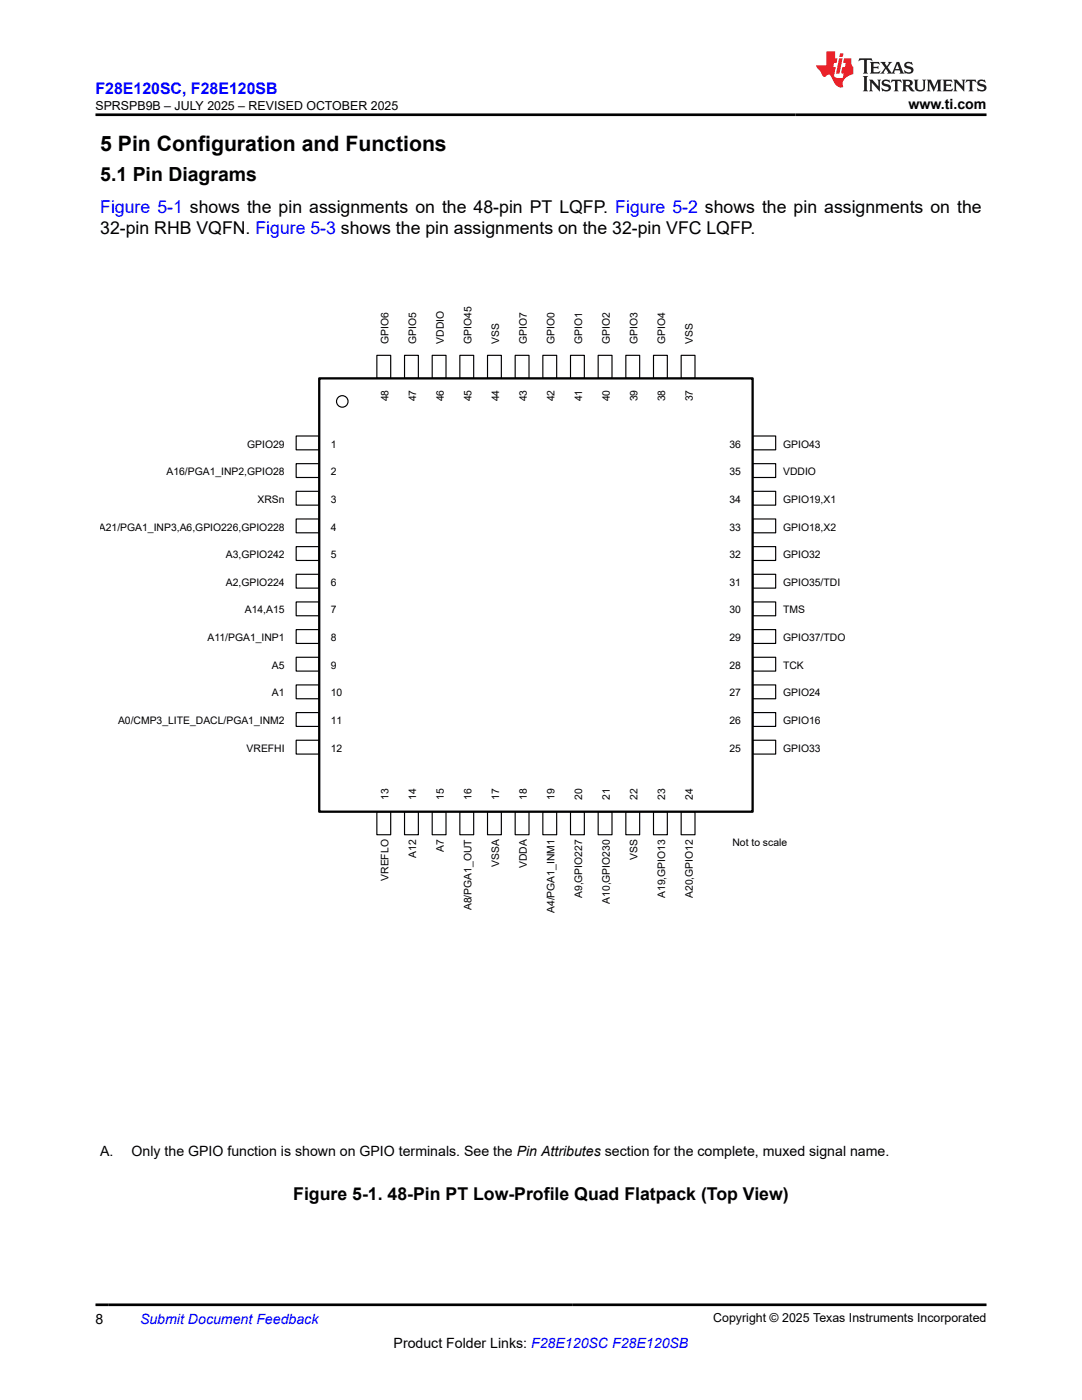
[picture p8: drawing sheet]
<svg xmlns="http://www.w3.org/2000/svg" width="216mm" height="279mm" viewBox="0 0 216 279" stroke-linecap="round" stroke-linejoin="round" font-family="sans-serif">
<path d="M75.2 70.9h2.8v4.6h-2.8z" fill="none" stroke="#000" stroke-width=".23"/>
<path d="M75.2 162h2.8v4.6h-2.8z" fill="#fff"/>
<path d="M75.2 162h2.8v4.6h-2.8z" fill="none" stroke="#000" stroke-width=".23"/>
<path d="M59.1 87h4.6v2.8h-4.6z" fill="#fff"/>
<path d="M59.1 87h4.6v2.8h-4.6z" fill="none" stroke="#000" stroke-width=".23"/>
<path d="M150.2 87h4.6v2.8h-4.6z" fill="#fff"/>
<path d="M150.2 87h4.6v2.8h-4.6z" fill="none" stroke="#000" stroke-width=".23"/>
<path d="M80.7 70.9h2.8v4.6h-2.8z" fill="#fff"/>
<path d="M80.7 70.9h2.8v4.6h-2.8z" fill="none" stroke="#000" stroke-width=".23"/>
<path d="M80.7 162h2.8v4.6h-2.8z" fill="#fff"/>
<path d="M80.7 162h2.8v4.6h-2.8z" fill="none" stroke="#000" stroke-width=".23"/>
<path d="M59.1 92.5h4.6v2.8h-4.6z" fill="#fff"/>
<path d="M59.1 92.5h4.6v2.8h-4.6z" fill="none" stroke="#000" stroke-width=".23"/>
<path d="M150.2 92.5h4.6v2.8h-4.6z" fill="#fff"/>
<path d="M150.2 92.5h4.6v2.8h-4.6z" fill="none" stroke="#000" stroke-width=".23"/>
<path d="M86.2 70.9h2.8v4.6h-2.8z" fill="#fff"/>
<path d="M86.2 70.9h2.8v4.6h-2.8z" fill="none" stroke="#000" stroke-width=".23"/>
<path d="M86.2 162h2.8v4.6h-2.8z" fill="#fff"/>
<path d="M86.2 162h2.8v4.6h-2.8z" fill="none" stroke="#000" stroke-width=".23"/>
<path d="M59.1 98.1h4.6v2.7h-4.6z" fill="#fff"/>
<path d="M59.1 98.1h4.6v2.7h-4.6z" fill="none" stroke="#000" stroke-width=".23"/>
<path d="M150.2 98.1h4.6v2.7h-4.6z" fill="#fff"/>
<path d="M150.2 98.1h4.6v2.7h-4.6z" fill="none" stroke="#000" stroke-width=".23"/>
<path d="M91.8 70.9h2.7v4.6h-2.7z" fill="#fff"/>
<path d="M91.8 70.9h2.7v4.6h-2.7z" fill="none" stroke="#000" stroke-width=".23"/>
<path d="M91.8 162h2.7v4.6h-2.7z" fill="#fff"/>
<path d="M91.8 162h2.7v4.6h-2.7z" fill="none" stroke="#000" stroke-width=".23"/>
<path d="M59.1 103.6h4.6v2.7h-4.6z" fill="#fff"/>
<path d="M59.1 103.6h4.6v2.7h-4.6z" fill="none" stroke="#000" stroke-width=".23"/>
<path d="M150.2 103.6h4.6v2.7h-4.6z" fill="#fff"/>
<path d="M150.2 103.6h4.6v2.7h-4.6z" fill="none" stroke="#000" stroke-width=".23"/>
<path d="M97.3 70.9h2.7v4.6h-2.7z" fill="#fff"/>
<path d="M97.3 70.9h2.7v4.6h-2.7z" fill="none" stroke="#000" stroke-width=".23"/>
<path d="M97.3 162h2.7v4.6h-2.7z" fill="#fff"/>
<path d="M97.3 162h2.7v4.6h-2.7z" fill="none" stroke="#000" stroke-width=".23"/>
<path d="M59.1 109.1h4.6v2.8h-4.6z" fill="#fff"/>
<path d="M59.1 109.1h4.6v2.8h-4.6z" fill="none" stroke="#000" stroke-width=".23"/>
<path d="M150.2 109.1h4.6v2.8h-4.6z" fill="#fff"/>
<path d="M150.2 109.1h4.6v2.8h-4.6z" fill="none" stroke="#000" stroke-width=".23"/>
<path d="M102.8 70.9h2.8v4.6h-2.8z" fill="#fff"/>
<path d="M102.8 70.9h2.8v4.6h-2.8z" fill="none" stroke="#000" stroke-width=".23"/>
<path d="M102.8 162h2.8v4.6h-2.8z" fill="#fff"/>
<path d="M102.8 162h2.8v4.6h-2.8z" fill="none" stroke="#000" stroke-width=".23"/>
<path d="M59.1 114.6h4.6v2.8h-4.6z" fill="#fff"/>
<path d="M59.1 114.6h4.6v2.8h-4.6z" fill="none" stroke="#000" stroke-width=".23"/>
<path d="M150.2 114.6h4.6v2.8h-4.6z" fill="#fff"/>
<path d="M150.2 114.6h4.6v2.8h-4.6z" fill="none" stroke="#000" stroke-width=".23"/>
<path d="M108.3 70.9h2.8v4.6h-2.8z" fill="#fff"/>
<path d="M108.3 70.9h2.8v4.6h-2.8z" fill="none" stroke="#000" stroke-width=".23"/>
<path d="M108.3 162h2.8v4.6h-2.8z" fill="#fff"/>
<path d="M108.3 162h2.8v4.6h-2.8z" fill="none" stroke="#000" stroke-width=".23"/>
<path d="M59.1 120.1h4.6v2.8h-4.6z" fill="#fff"/>
<path d="M59.1 120.1h4.6v2.8h-4.6z" fill="none" stroke="#000" stroke-width=".23"/>
<path d="M150.2 120.1h4.6v2.8h-4.6z" fill="#fff"/>
<path d="M150.2 120.1h4.6v2.8h-4.6z" fill="none" stroke="#000" stroke-width=".23"/>
<path d="M113.8 70.9h2.8v4.6h-2.8z" fill="#fff"/>
<path d="M113.8 70.9h2.8v4.6h-2.8z" fill="none" stroke="#000" stroke-width=".23"/>
<path d="M113.8 162h2.8v4.6h-2.8z" fill="#fff"/>
<path d="M113.8 162h2.8v4.6h-2.8z" fill="none" stroke="#000" stroke-width=".23"/>
<path d="M59.1 125.7h4.6v2.7h-4.6z" fill="#fff"/>
<path d="M59.1 125.7h4.6v2.7h-4.6z" fill="none" stroke="#000" stroke-width=".23"/>
<path d="M150.2 125.7h4.6v2.7h-4.6z" fill="#fff"/>
<path d="M150.2 125.7h4.6v2.7h-4.6z" fill="none" stroke="#000" stroke-width=".23"/>
<path d="M119.4 70.9h2.7v4.6h-2.7z" fill="#fff"/>
<path d="M119.4 70.9h2.7v4.6h-2.7z" fill="none" stroke="#000" stroke-width=".23"/>
<path d="M119.4 162h2.7v4.6h-2.7z" fill="#fff"/>
<path d="M119.4 162h2.7v4.6h-2.7z" fill="none" stroke="#000" stroke-width=".23"/>
<path d="M59.1 131.2h4.6v2.7h-4.6z" fill="#fff"/>
<path d="M59.1 131.2h4.6v2.7h-4.6z" fill="none" stroke="#000" stroke-width=".23"/>
<path d="M150.2 131.2h4.6v2.7h-4.6z" fill="#fff"/>
<path d="M150.2 131.2h4.6v2.7h-4.6z" fill="none" stroke="#000" stroke-width=".23"/>
<path d="M124.9 70.9h2.7v4.6h-2.7z" fill="#fff"/>
<path d="M124.9 70.9h2.7v4.6h-2.7z" fill="none" stroke="#000" stroke-width=".23"/>
<path d="M124.9 162h2.7v4.6h-2.7z" fill="#fff"/>
<path d="M124.9 162h2.7v4.6h-2.7z" fill="none" stroke="#000" stroke-width=".23"/>
<path d="M59.1 136.7h4.6v2.8h-4.6z" fill="#fff"/>
<path d="M59.1 136.7h4.6v2.8h-4.6z" fill="none" stroke="#000" stroke-width=".23"/>
<path d="M150.2 136.7h4.6v2.8h-4.6z" fill="#fff"/>
<path d="M150.2 136.7h4.6v2.8h-4.6z" fill="none" stroke="#000" stroke-width=".23"/>
<path d="M130.4 70.9h2.8v4.6h-2.8z" fill="#fff"/>
<path d="M130.4 70.9h2.8v4.6h-2.8z" fill="none" stroke="#000" stroke-width=".23"/>
<path d="M130.4 162h2.8v4.6h-2.8z" fill="#fff"/>
<path d="M130.4 162h2.8v4.6h-2.8z" fill="none" stroke="#000" stroke-width=".23"/>
<path d="M59.1 142.2h4.6v2.8h-4.6z" fill="#fff"/>
<path d="M59.1 142.2h4.6v2.8h-4.6z" fill="none" stroke="#000" stroke-width=".23"/>
<path d="M150.2 142.2h4.6v2.8h-4.6z" fill="#fff"/>
<path d="M150.2 142.2h4.6v2.8h-4.6z" fill="none" stroke="#000" stroke-width=".23"/>
<path d="M135.9 70.9h2.8v4.6h-2.8z" fill="#fff"/>
<path d="M135.9 70.9h2.8v4.6h-2.8z" fill="none" stroke="#000" stroke-width=".23"/>
<path d="M135.9 162h2.8v4.6h-2.8z" fill="#fff"/>
<path d="M135.9 162h2.8v4.6h-2.8z" fill="none" stroke="#000" stroke-width=".23"/>
<path d="M59.1 147.7h4.6v2.8h-4.6z" fill="#fff"/>
<path d="M59.1 147.7h4.6v2.8h-4.6z" fill="none" stroke="#000" stroke-width=".23"/>
<path d="M150.2 147.7h4.6v2.8h-4.6z" fill="#fff"/>
<g fill="none" stroke="#000" stroke-width=".23">
<path d="M150.2 147.7h4.6v2.8h-4.6z"/>
<circle cx="68.3" cy="80.1" r="1.15"/>
</g>
<path d="M63.7 75.5h86.5v86.5h-86.5z" fill="none" stroke="#000" stroke-width=".46"/>
<path d="M171.5 11.6l-.2 .6 .5-.2h.6v.1v2.2l-.2 .4h1l-.2-.4v-2.2v-.1h.5l.6 .2-.2-.6zM173.6 12.4l.2 .3v1.6l-.2 .4h1.9l.1-.6a1.08 1.08 0 0 1-1.3 .2v-.7h.6l.4 .2v-.7l-.4 .2h-.6v-.5l.2-.2a1 1 0 0 1 1 .3l-.1-.5zM175.7 12.4l.9 1.1-1 1.2h.9l-.2-.2 .5-.8 .4 .8-.2 .2h1.6l-.2-.2 .2-.5h.9l.1 .5-.1 .2h.9l-.2-.4-.8-1.9h-.5l-.9 2.1-.9-1.1 .9-1h-.8l.2 .2-.4 .6-.4-.6 .2-.2zM179 12.8l.4 1h-.7zM180.7 12.5a.65 .65 0 0 0-.2 .7 .65 .65 0 0 0 .6 .5l.6 .1 .1 .3a.79 .79 0 0 1-.7 .4 .79 .79 0 0 1-.7-.5l.1 .7 .2-.1a.93 .93 0 0 0 1.1 0 .93 .93 0 0 0 .4-.9 1.46 1.46 0 0 0-1.2-.6l-.1-.3a1.09 1.09 0 0 1 1.2 .2l-.2-.6-.1 .1-.5-.2zM172.2 15.2l.2 .4v2.2l-.2 .4h1l-.2-.4v-2.2l.2-.4zM173.4 15.9l.2 .4v1.5l-.2 .4h.8l-.3-.4 .1-1.3 1.6 1.8v-2l.2-.4h-.7l.1 .2 .1 1.1-1.2-1.3zM176.2 16a.65 .65 0 0 0-.2 .8 .65 .65 0 0 0 .6 .4l.6 .2 .1 .2a.79 .79 0 0 1-.7 .4 .79 .79 0 0 1-.7-.5l.1 .7 .2-.1a.93 .93 0 0 0 1.1 .1 .93 .93 0 0 0 .4-1 1.46 1.46 0 0 0-1.2-.5l-.1-.4a1.09 1.09 0 0 1 1.2 .2l-.1-.6-.2 .1-.5-.1zM177.9 15.9l-.1 .6a.63 .63 0 0 1 .8-.3v1.6l-.3 .4h1l-.2-.4v-1.6a.66 .66 0 0 1 .8 .3l-.1-.6zM180 15.9l.2 .4v1.5l-.2 .4h1l-.2-.2-.1-.7h.5l.1 .2a.79 .79 0 0 0 1.2 .6l-1-.9a.61 .61 0 0 0 .6-.6 .61 .61 0 0 0-.5-.7zM180.8 16.2h.1a.47 .47 0 0 1 .5 .1 .47 .47 0 0 1 .1 .5l-.1 .1-.7 .1zM182.3 15.9l.2 .2a2.27 2.27 0 0 0 .4 2 1.04 1.04 0 0 0 1.7-.7v-1.3l.2-.2h-.8l.2 .4v1.1a.6 .6 0 0 1-.6 .6 .6 .6 0 0 1-.6-.6v-1.1l.3-.4zM184.9 15.9l.2 .4v1.5l-.2 .4h.8l-.3-.4v-1.4l.9 1.9 .9-1.9v1.4l-.3 .4h1l-.2-.4v-1.5l.2-.4h-.8l-.7 1.5-.6-1.5zM188.1 15.9l.2 .4v1.5l-.2 .4h1.9l.1-.6a1.09 1.09 0 0 1-1.3 .2v-.7h.6l.4 .2v-.6l-.4 .2h-.6v-.6l.2-.1a1.01 1.01 0 0 1 1 .3l-.1-.6zM190.2 15.9l.3 .4v1.5l-.3 .4h.8l-.2-.4v-1.3l1.6 1.8v-2l.2-.4h-.7l.2 .2v1.1l-1.2-1.3zM192.8 15.9l-.1 .6a.63 .63 0 0 1 .8-.3v1.6l-.3 .4h1l-.2-.4v-1.6a.66 .66 0 0 1 .8 .3l-.1-.6zM195.2 16a.65 .65 0 0 0-.2 .8 .65 .65 0 0 0 .6 .4l.6 .2 .2 .2a.79 .79 0 0 1-.7 .4 .79 .79 0 0 1-.7-.5l.1 .7 .2-.1a.93 .93 0 0 0 1 .1 .93 .93 0 0 0 .5-1 1.46 1.46 0 0 0-1.3-.5v-.4a1.09 1.09 0 0 1 1.2 .2l-.2-.6-.2 .1-.5-.1z" fill="#231f20"/>
<path d="M164.9 10.3v2.7h-2l.1 .4 .8 1a.95 .95 0 0 0 1 .9 .59 .59 0 0 1 .5-.4 .59 .59 0 0 1 .5 .3l.4 .8a1.59 1.59 0 0 0 2.1 1.4 1.61 1.61 0 0 1 1-2.3l1-.3-.1-1.5a1.59 1.59 0 0 1-.3-1.7h-1.5l-.2 .9h.6l-.2 .9h-.5l-.2 .9v.3l.4 .1-.1 .9h-.7a.73 .73 0 0 1-1-.7l.3-1.5h-.5l.1-.9h.5l.2-.9h-.5v-1.3zM167.4 11.6l-.6 3.1h.7l.6-3.1zM167.6 10.7l-.1 .6h.7l.1-.6z" fill="#ed1c24"/>
<path d="M19 22.9h177.8M19 260.4h177.8" fill="none" stroke="#000" stroke-width=".53"/>
<text font-size="4.2" x="20" y="30.2">5 Pin Configuration and Functions</text>
<text font-size="3.9" x="20" y="36">5.1 Pin Diagrams</text>
<text font-size="3.5" fill="#00f" x="20" y="42.5">Figure 5-1 shows the pin assignments on the 48-pin PT LQFP. Figure 5-2 shows the pin assignments on the</text>
<g font-size="3.5">
<text x="20" y="46.7">32-pin RHB VQFN. Figure 5-3 shows the pin assignments on the 32-pin VFC LQFP.</text>
<text x="58.5" y="239.4">Figure 5-1. 48-Pin PT Low-Profile Quad Flatpack (Top View)</text>
</g>
<text font-size="3.2" fill="#00f" x="19" y="18.7">F28E120SC, F28E120SB</text>
<g font-size="2.8">
<text x="181.3" y="21.8">www.ti.com</text>
<text x="20" y="230.8">A.</text>
<text x="26.3" y="230.8">Only the GPIO function is shown on GPIO terminals. See the Pin Attributes section for the complete, muxed signal name.</text>
<text x="19" y="264.2">8</text>
<text x="78.5" y="269">Product Folder Links: F28E120SC F28E120SB</text>
</g>
<text font-size="2.8" fill="#00f" x="27.9" y="264.2">Submit Document Feedback</text>
<g font-size="2.5">
<text x="19.1" y="21.9">SPRSPB9B – JULY 2025 – REVISED OCTOBER 2025</text>
<text x="142.3" y="263.9">Copyright © 2025 Texas Instruments Incorporated</text>
</g>
<g font-size="2.1">
<text x="77.5" y="68.6" transform="rotate(-90 77.5 68.6)">GPIO6</text>
<text x="83" y="68.6" transform="rotate(-90 83 68.6)">GPIO5</text>
<text x="88.5" y="68.6" transform="rotate(-90 88.5 68.6)">VDDIO</text>
<text x="94.1" y="68.6" transform="rotate(-90 94.1 68.6)">GPIO45</text>
<text x="99.6" y="68.6" transform="rotate(-90 99.6 68.6)">VSS</text>
<text x="105.1" y="68.6" transform="rotate(-90 105.1 68.6)">GPIO7</text>
<text x="110.6" y="68.6" transform="rotate(-90 110.6 68.6)">GPIO0</text>
<text x="116.1" y="68.6" transform="rotate(-90 116.1 68.6)">GPIO1</text>
<text x="121.7" y="68.6" transform="rotate(-90 121.7 68.6)">GPIO2</text>
<text x="127.2" y="68.6" transform="rotate(-90 127.2 68.6)">GPIO3</text>
<text x="132.7" y="68.6" transform="rotate(-90 132.7 68.6)">GPIO4</text>
<text x="138.2" y="68.6" transform="rotate(-90 138.2 68.6)">VSS</text>
<text x="77.5" y="80.1" transform="rotate(-90 77.5 80.1)">48</text>
<text x="83" y="80.1" transform="rotate(-90 83 80.1)">47</text>
<text x="88.5" y="80.1" transform="rotate(-90 88.5 80.1)">46</text>
<text x="94.1" y="80.1" transform="rotate(-90 94.1 80.1)">45</text>
<text x="99.6" y="80.1" transform="rotate(-90 99.6 80.1)">44</text>
<text x="105.1" y="80.1" transform="rotate(-90 105.1 80.1)">43</text>
<text x="110.6" y="80.1" transform="rotate(-90 110.6 80.1)">42</text>
<text x="116.1" y="80.1" transform="rotate(-90 116.1 80.1)">41</text>
<text x="121.7" y="80.1" transform="rotate(-90 121.7 80.1)">40</text>
<text x="127.2" y="80.1" transform="rotate(-90 127.2 80.1)">39</text>
<text x="132.7" y="80.1" transform="rotate(-90 132.7 80.1)">38</text>
<text x="138.2" y="80.1" transform="rotate(-90 138.2 80.1)">37</text>
<text x="49.3" y="89.3">GPIO29</text>
<text x="66" y="89.3">1</text>
<text x="145.6" y="89.3">36</text>
<text x="156.3" y="89.3">GPIO43</text>
<text x="33.2" y="94.8">A16/PGA1_INP2,GPIO28</text>
<text x="66" y="94.8">2</text>
<text x="145.6" y="94.8">35</text>
<text x="156.3" y="94.8">VDDIO</text>
<text x="51.4" y="100.4">XRSn</text>
<text x="66" y="100.4">3</text>
<text x="145.6" y="100.4">34</text>
<text x="156.3" y="100.4">GPIO19,X1</text>
<text x="19.7" y="105.9">A21/PGA1_INP3,A6,GPIO226,GPIO228</text>
<text x="66" y="105.9">4</text>
<text x="145.6" y="105.9">33</text>
<text x="156.3" y="105.9">GPIO18,X2</text>
<text x="45.1" y="111.4">A3,GPIO242</text>
<text x="66" y="111.4">5</text>
<text x="145.6" y="111.4">32</text>
<text x="156.3" y="111.4">GPIO32</text>
<text x="45.1" y="116.9">A2,GPIO224</text>
<text x="66" y="116.9">6</text>
<text x="145.6" y="116.9">31</text>
<text x="156.3" y="116.9">GPIO35/TDI</text>
<text x="48.9" y="122.4">A14,A15</text>
<text x="66" y="122.4">7</text>
<text x="145.6" y="122.4">30</text>
<text x="156.3" y="122.4">TMS</text>
<text x="41.4" y="128">A11/PGA1_INP1</text>
<text x="66" y="128">8</text>
<text x="145.6" y="128">29</text>
<text x="156.3" y="128">GPIO37/TDO</text>
<text x="54.3" y="133.5">A5</text>
<text x="66" y="133.5">9</text>
<text x="145.6" y="133.5">28</text>
<text x="156.3" y="133.5">TCK</text>
<text x="54.3" y="139">A1</text>
<text x="66" y="139">10</text>
<text x="145.6" y="139">27</text>
<text x="156.3" y="139">GPIO24</text>
<text x="23.6" y="144.5">A0/CMP3_LITE_DACL/PGA1_INM2</text>
<text x="66" y="144.5">11</text>
<text x="145.6" y="144.5">26</text>
<text x="156.3" y="144.5">GPIO16</text>
<text x="49.2" y="150">VREFHI</text>
<text x="66" y="150">12</text>
<text x="145.6" y="150">25</text>
<text x="156.3" y="150">GPIO33</text>
<text x="77.5" y="159.7" transform="rotate(-90 77.5 159.7)">13</text>
<text x="83" y="159.7" transform="rotate(-90 83 159.7)">14</text>
<text x="88.5" y="159.7" transform="rotate(-90 88.5 159.7)">15</text>
<text x="94.1" y="159.7" transform="rotate(-90 94.1 159.7)">16</text>
<text x="99.6" y="159.7" transform="rotate(-90 99.6 159.7)">17</text>
<text x="105.1" y="159.7" transform="rotate(-90 105.1 159.7)">18</text>
<text x="110.6" y="159.7" transform="rotate(-90 110.6 159.7)">19</text>
<text x="116.1" y="159.7" transform="rotate(-90 116.1 159.7)">20</text>
<text x="121.7" y="159.7" transform="rotate(-90 121.7 159.7)">21</text>
<text x="127.2" y="159.7" transform="rotate(-90 127.2 159.7)">22</text>
<text x="132.7" y="159.7" transform="rotate(-90 132.7 159.7)">23</text>
<text x="138.2" y="159.7" transform="rotate(-90 138.2 159.7)">24</text>
<text x="83" y="171.2" transform="rotate(-90 83 171.2)">A12</text>
<text x="88.5" y="170" transform="rotate(-90 88.5 170)">A7</text>
<text x="99.6" y="173" transform="rotate(-90 99.6 173)">VSSA</text>
<text x="105.1" y="173.3" transform="rotate(-90 105.1 173.3)">VDDA</text>
<text x="127.2" y="171.7" transform="rotate(-90 127.2 171.7)">VSS</text>
<text x="146.1" y="168.9">Not to scale</text>
<text x="77.5" y="175.8" transform="rotate(-90 77.5 175.8)">VREFLO</text>
<text x="116.1" y="179.2" transform="rotate(-90 116.1 179.2)">A9,GPIO227</text>
<text x="132.7" y="179.2" transform="rotate(-90 132.7 179.2)">A19,GPIO13</text>
<text x="138.2" y="179.2" transform="rotate(-90 138.2 179.2)">A20,GPIO12</text>
<text x="94.1" y="181.7" transform="rotate(-90 94.1 181.7)">A8/PGA1_OUT</text>
<text x="110.6" y="182.2" transform="rotate(-90 110.6 182.2)">A4/PGA1_INM1</text>
<text x="121.7" y="180.4" transform="rotate(-90 121.7 180.4)">A10,GPIO230</text>
</g>
</svg>
